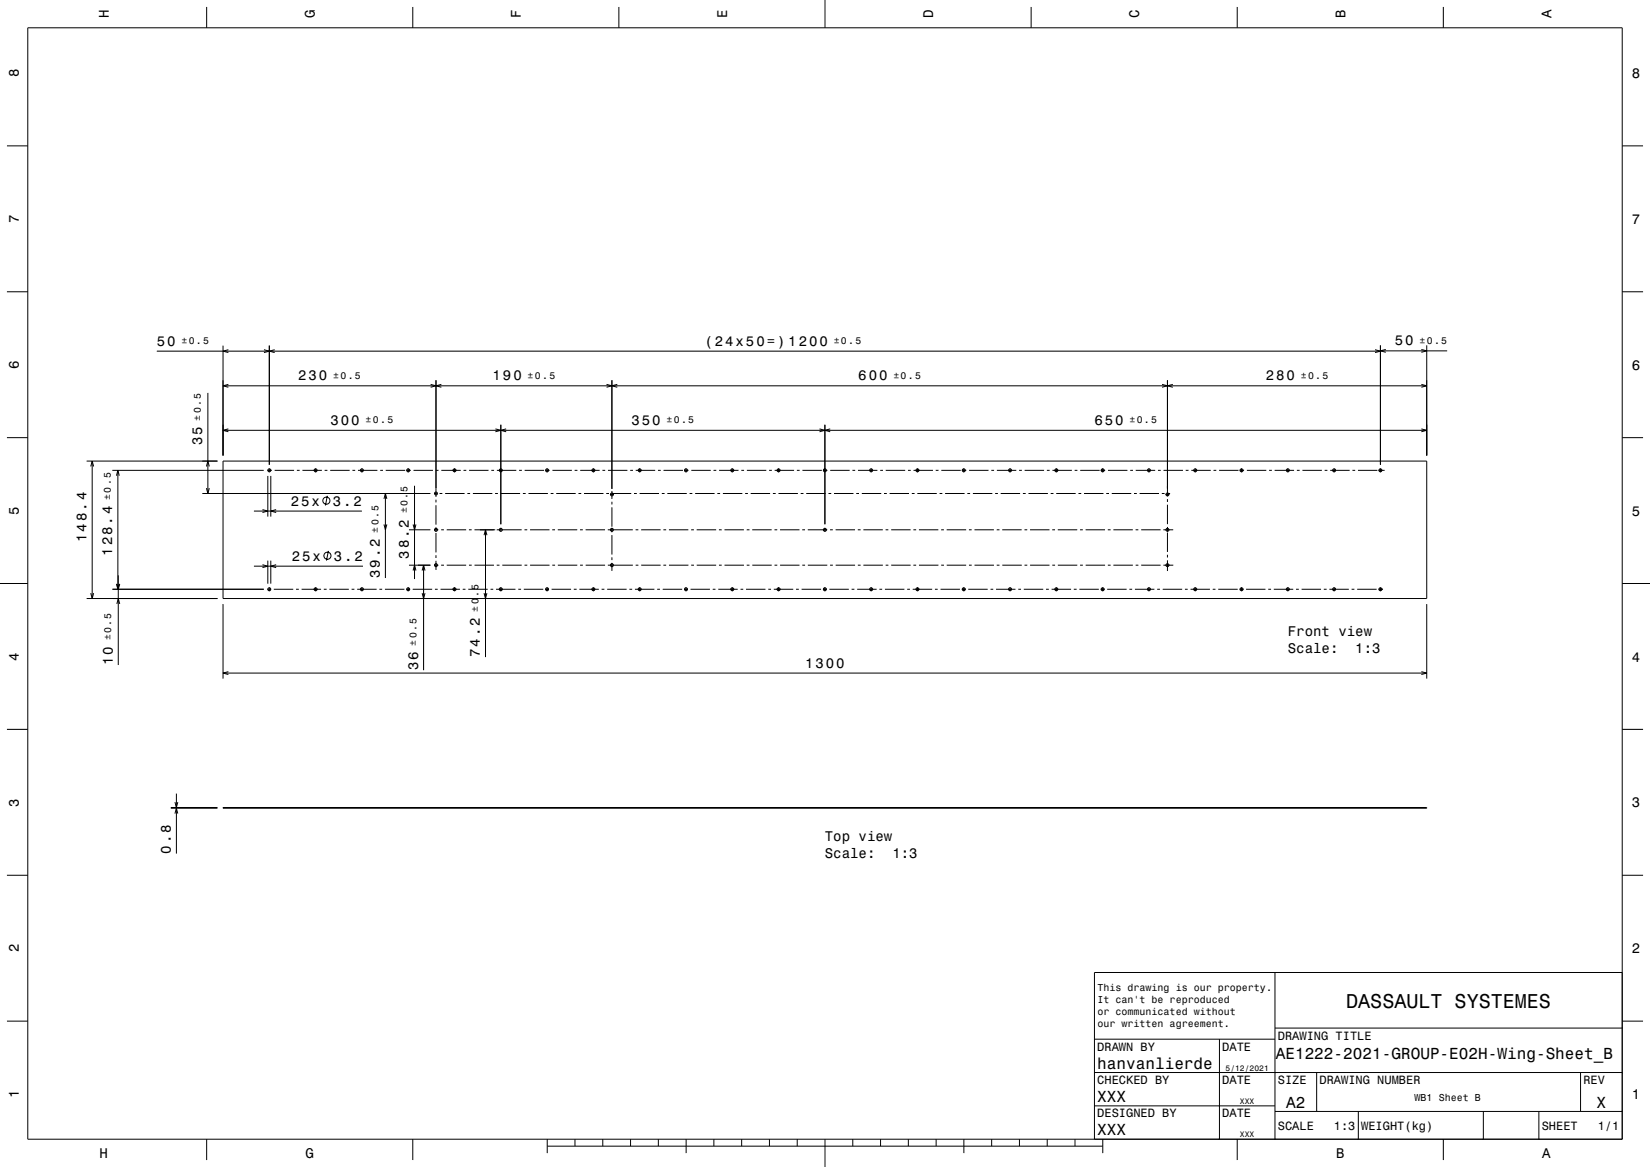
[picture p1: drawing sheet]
<svg xmlns="http://www.w3.org/2000/svg" width="594mm" height="420mm" viewBox="0 0 594 420" stroke-linecap="round" stroke-linejoin="round" font-family="sans-serif">
<g fill="none" stroke="#000" stroke-width=".36">
<path d="M10 10h574v400h-574zM74.4 2.5v7.5M148.6 2.5v7.5M222.8 2.5v7.5M297 0v10M371.2 2.5v7.5M445.4 2.5v7.5M519.6 2.5v7.5M2.5 52.5h7.5M584 52.5h7.5M2.5 105h7.5M584 105h7.5"/>
<path d="M56.4 126.4h440.6M80.3 124.4v39.5M80.3 138.9h433.3M82.2 125.9l-1.9 .5 1.9 .5M82.2 138.3l-1.9 .6 1.9 .5M95 125.9l2 .5-2 .5M97 124.4v42.9M98.9 125.9l-1.9 .5 1.9 .5M155 138.3l2 .6-2 .5M157 136.9v41.9M158.9 138.3l-1.9 .6 1.9 .5M218.4 138.3l1.9 .6-1.9 .5"/>
<path d="M220.3 136.9v39M222.2 138.3l-1.9 .6 1.9 .5M418.4 138.3l1.9 .6-1.9 .5M420.3 136.9v41.8M422.2 138.3l-1.9 .6 1.9 .5M495 125.9l2 .5-2 .5M497 124.3v43M497 126.3h24M498.9 125.8l-1.9 .5 1.9 .5M511.7 125.8l1.9 .5-1.9 .5M511.7 138.3l1.9 .6-1.9 .5M513.6 124.3v39.6"/>
<path d="M2.5 157.5h7.5M74.8 141.4v36.2M80.3 154.9h433.3M82.2 154.4l-1.9 .5 1.9 .5M178.4 154.4l1.9 .5-1.9 .5M180.3 152.9v35.8M182.2 154.4l-1.9 .5 1.9 .5M295 154.4l2 .5-2 .5M297 152.9v35.8M298.9 154.4l-1.9 .5 1.9 .5M511.7 154.4l1.9 .5-1.9 .5M584 157.5h7.5"/>
<path d="M31.2 165.9h47.1M32.7 167.9l.5-2 .5 2M33.2 165.9v49.5M40.4 169.3h54.6M41.9 171.2l.5-1.9 .6 1.9M42.4 169.3v42.8M72.8 177.6h82.2M74.3 167.9l.5-2 .5 2M74.3 175.7l.5 1.9 .5-1.9M80.3 165.9h433.3v49.5h-433.3zM96.3 169.3h1.6M96.4 171.3v14.6"/>
<path d="M97 168.6v1.4M97.5 171.3v14.6M98.9 169.3h7M106.9 169.3h1M108.9 169.3h7M113.6 168.6v1.4M116.9 169.3h1M117.8 178.4l-.7 3.5M118.9 169.3h7M126.9 169.3h1M128.9 169.3h7M130.3 168.6v1.4"/>
<path d="M136.9 169.3h1M138.2 179.5l.6-1.9 .5 1.9M138.8 177.6v30.4M138.9 169.3h7M146.3 169.3h1.6M147 168.6v1.4M148.9 169.3h7M149.2 174.8v33.6M156.3 177.6h.9M156.9 169.3h1M157 179.8v1M158.2 177.6h1"/>
<path d="M158.9 169.3h7M160.2 177.6h7M163.6 168.6v1.4M166.9 169.3h1M168.2 177.6h1M168.9 169.3h7M170.2 177.6h7M176.9 169.3h1M178.2 177.6h1M178.9 169.3h7M180.2 177.6h7M186.9 169.3h1"/>
<path d="M188.2 177.6h1M188.9 169.3h7M190.2 177.6h7M196.3 169.3h1.6M197 168.6v1.4M198.2 177.6h1M198.9 169.3h7M200.2 177.6h7M206.9 169.3h1M208.2 177.6h1M208.9 169.3h7M210.2 177.6h7"/>
<path d="M213.6 168.6v1.4M216.9 169.3h1M218.2 177.6h1M218.9 169.3h7M219.6 177.9h1.4M220.2 177.6h7M220.3 176.7v2.9M226.9 169.3h1M228.2 177.6h1M228.9 169.3h7M230.2 177.6h7M230.3 168.6v1.4"/>
<path d="M236.9 169.3h1M238.2 177.6h1M238.9 169.3h7M240.2 177.6h7M246.3 169.3h1.6M247 168.6v1.4M248.2 177.6h1M248.9 169.3h7M250.2 177.6h7M256.9 169.3h1M258.2 177.6h1M258.9 169.3h7"/>
<path d="M260.2 177.6h7M263.6 168.6v1.4M266.9 169.3h1M268.2 177.6h1M268.9 169.3h7M270.2 177.6h7M276.9 169.3h1M278.2 177.6h1M278.9 169.3h7M280.2 177.6h7M280.3 168.6v1.4M286.9 169.3h1"/>
<path d="M288.2 177.6h1M288.9 169.3h7M290.2 177.6h7M296.3 169.3h1.6M298.2 177.6h1M298.9 169.3h7M300.2 177.6h7M306.9 169.3h1M308.2 177.6h1M308.9 169.3h7M310.2 177.6h7M313.6 168.6v1.4"/>
<path d="M316.9 169.3h1M318.2 177.6h1M318.9 169.3h7M320.2 177.6h7M326.9 169.3h1M328.2 177.6h1M328.9 169.3h7M330.2 177.6h7M330.3 168.6v1.4M336.9 169.3h1M338.2 177.6h1M338.9 169.3h7"/>
<path d="M340.2 177.6h7M346.3 169.3h1.6M347 168.6v1.4M348.2 177.6h1M348.9 169.3h7M350.2 177.6h7M356.9 169.3h1M358.2 177.6h1M358.9 169.3h7M360.2 177.6h7M363.6 168.6v1.4M366.9 169.3h1"/>
<path d="M368.2 177.6h1M368.9 169.3h7M370.2 177.6h7M376.9 169.3h1M378.2 177.6h1M378.9 169.3h7M380.2 177.6h7M380.3 168.6v1.4M386.9 169.3h1M388.2 177.6h1M388.9 169.3h7M390.2 177.6h7"/>
<path d="M396.3 169.3h1.6M397 168.6v1.4M398.2 177.6h1M398.9 169.3h7M400.2 177.6h7M406.9 169.3h1M408.2 177.6h1M408.9 169.3h7M410.2 177.6h7M413.6 168.6v1.4M416.9 169.3h1M418.2 177.6h1"/>
<path d="M418.9 169.3h7M419.6 177.9h1.4M420.2 177.6h1M420.3 179.7v1M426.9 169.3h1M428.9 169.3h7M430.3 168.6v1.4M436.9 169.3h1M438.9 169.3h7M446.3 169.3h1.6M447 168.6v1.4M448.9 169.3h7"/>
<path d="M456.9 169.3h1M458.9 169.3h7M463.6 168.6v1.4M466.9 169.3h1M468.9 169.3h7M476.9 169.3h1M478.9 169.3h7M480.3 168.6v1.4M486.9 169.3h1M488.9 169.3h7M496.3 169.3h1.3M496.9 169.3h1.6"/>
<path d="M497 168.6v1.4M91.4 183.9h38.9M94.5 183.4l1.9 .5-1.9 .6M99.4 183.4l-1.9 .5 1.9 .6M118.2 198.3l-.7 3.5M138.2 188.7l.6 2 .5-2M147.2 190.7h7.8M148.7 188.7l.5 2 .6-2M156.3 190.7h1.5M157 181.8v7M157 189.8v1.6M157 191.8v7"/>
<path d="M157 199.8v1M158.8 190.7h1M160.8 190.7h7M168.8 190.7h1M170.8 190.7h7.5M174.3 192.6l.5-1.9 .5 1.9M174.8 190.7v45.8M178.8 190.7h9M180.3 190v1.4M188.8 190.7h1M190.8 190.7h7M198.8 190.7h1"/>
<path d="M200.8 190.7h7M208.8 190.7h1M210.8 190.7h7M218.8 190.7h9M220.3 180.6v1M220.3 182.6v7M220.3 190v1.6M220.3 192.6v7M228.8 190.7h1M230.8 190.7h7M238.8 190.7h1M240.8 190.7h7"/>
<path d="M248.8 190.7h1M250.8 190.7h7M258.8 190.7h1M260.8 190.7h7M268.8 190.7h1M270.8 190.7h7M278.8 190.7h1M280.8 190.7h7M288.8 190.7h1M290.8 190.7h7M297 190v1.4M298.8 190.7h1"/>
<path d="M300.8 190.7h7M308.8 190.7h1M310.8 190.7h7M318.8 190.7h1M320.8 190.7h7M328.8 190.7h1M330.8 190.7h7M338.8 190.7h1M340.8 190.7h7M348.8 190.7h1M350.8 190.7h7M358.8 190.7h1"/>
<path d="M360.8 190.7h7M368.8 190.7h1M370.8 190.7h7M378.8 190.7h1M380.8 190.7h7M388.8 190.7h1M390.8 190.7h7M398.8 190.7h1M400.8 190.7h7M408.8 190.7h1M410.8 190.7h7M418.8 190.7h3.6"/>
<path d="M420.3 181.7v7M420.3 189.6v1.8M420.3 191.7v6.9M420.3 199.7v.9M0 210h10M31.2 215.4h47.1M32.7 213.5l.5 1.9 .5-1.9M40.4 212.1h54.6M41.9 210.1l.5 2 .6-2M42.1 210.1l.5 2 .5-2M42.1 217.3l.5-1.9 .5 1.9M42.6 207.1v32.2"/>
<path d="M80.3 217.4v26.8M91.4 203.8h39.3M94.5 203.2l1.9 .6-1.9 .5M96.3 212.1h1.3M96.4 201.8v8.3M97 211.4v1.4M97.5 201.8v8.3M98.6 212.1h7M99.4 203.2l-1.9 .6 1.9 .5M106.6 212.1h1M108.6 212.1h7M113.6 211.4v1.4"/>
<path d="M116.6 212.1h1M118.6 212.1h7M126.6 212.1h1M128.6 212.1h7M130.3 211.4v1.4M136.6 212.1h1M138.6 212.1h7M146.3 212.1h1.3M147 211.4v1.4M147.2 203.4h7.8M148.6 212.1h7M148.7 205.3l.5-1.9 .6 1.9"/>
<path d="M152 213.5l.5 1.9 .5-1.9M152 205.3l.5-1.9 .5 1.9M152.5 203.4v37.8M156.3 203.4h1.5M156.6 212.1h1M157 201.8v3.3M158.6 212.1h7M158.8 203.4h1M160.8 203.4h7M163.6 211.4v1.4M166.6 212.1h1M168.6 212.1h7"/>
<path d="M168.8 203.4h1M170.8 203.4h7M174.3 213.5l.5 1.9 .5-1.9M176.6 212.1h1M178.6 212.1h7M178.8 203.4h1M180.3 211.4v1.4M180.8 203.4h7M186.6 212.1h1M188.6 212.1h7M188.8 203.4h1M190.8 203.4h7"/>
<path d="M196.3 212.1h1.3M197 211.4v1.4M198.6 212.1h7M198.8 203.4h1M200.8 203.4h7M206.6 212.1h1M208.6 212.1h7M208.8 203.4h1M210.8 203.4h7M213.6 211.4v1.4M216.6 212.1h1M218.6 212.1h7"/>
<path d="M218.8 203.4h9M220.3 200.6v1M220.3 202.6v2.9M226.6 212.1h1M228.6 212.1h7M228.8 203.4h1M230.3 211.4v1.4M230.8 203.4h7M236.6 212.1h1M238.6 212.1h7M238.8 203.4h1M240.8 203.4h7"/>
<path d="M246.3 212.1h1.3M247 211.4v1.4M248.6 212.1h7M248.8 203.4h1M250.8 203.4h7M256.6 212.1h1M258.6 212.1h7M258.8 203.4h1M260.8 203.4h7M263.6 211.4v1.4M266.6 212.1h1M268.6 212.1h7"/>
<path d="M268.8 203.4h1M270.8 203.4h7M276.6 212.1h1M278.6 212.1h7M278.8 203.4h1M280.3 211.4v1.4M280.8 203.4h7M286.6 212.1h1M288.6 212.1h7M288.8 203.4h1M290.8 203.4h7M296.3 212.1h1.3"/>
<path d="M297 211.4v1.4M298.6 212.1h7M298.8 203.4h1M300.8 203.4h7M306.6 212.1h1M308.6 212.1h7M308.8 203.4h1M310.8 203.4h7M313.6 211.4v1.4M316.6 212.1h1M318.6 212.1h7M318.8 203.4h1"/>
<path d="M320.8 203.4h7M326.6 212.1h1M328.6 212.1h7M328.8 203.4h1M330.3 211.4v1.4M330.8 203.4h7M336.6 212.1h1M338.6 212.1h7M338.8 203.4h1M340.8 203.4h7M346.3 212.1h1.3M347 211.4v1.4"/>
<path d="M348.6 212.1h7M348.8 203.4h1M350.8 203.4h7M356.6 212.1h1M358.6 212.1h7M358.8 203.4h1M360.8 203.4h7M363.6 211.4v1.4M366.6 212.1h1M368.6 212.1h7M368.8 203.4h1M370.8 203.4h7"/>
<path d="M376.6 212.1h1M378.6 212.1h7M378.8 203.4h1M380.3 211.4v1.4M380.8 203.4h7M386.6 212.1h1M388.6 212.1h7M388.8 203.4h1M390.8 203.4h7M396.3 212.1h1.3M397 211.4v1.4M398.6 212.1h7"/>
<path d="M398.8 203.4h1M400.8 203.4h7M406.6 212.1h1M408.6 212.1h7M408.8 203.4h1M410.8 203.4h7M413.6 211.4v1.4M416.6 212.1h1M418.6 212.1h7M418.8 203.4h3.6M420.3 201.7v3.8M426.6 212.1h1"/>
<path d="M428.6 212.1h7M430.3 211.4v1.4M436.6 212.1h1M438.6 212.1h7M446.3 212.1h1.3M447 211.4v1.4M448.6 212.1h7M456.6 212.1h1M458.6 212.1h7M463.6 211.4v1.4M466.6 212.1h1M468.6 212.1h7"/>
<path d="M476.6 212.1h1M478.6 212.1h7M480.3 211.4v1.4M486.6 212.1h1M488.6 212.1h7M496.3 212.1h1.3M496.6 212.1h1.3M497 211.4v1.4M513.6 217.4v26.8M584 210h10M80.3 242.2h433.3M82.2 241.7l-1.9 .5 1.9 .6"/>
<path d="M511.7 241.7l1.9 .5-1.9 .6M2.5 262.5h7.5M584 262.5h7.5M61.5 290.9h16.8M61.5 290.6h16.8M63 288.7l.5 1.9 .5-1.9M63 292.8l.5-1.9 .5 1.9M63.5 285.6v21.6M80.3 290.6h433.3v.3h-433.3zM2.5 315h7.5M584 315h7.5M459 350v60"/>
<path d="M584 350h-190v60M2.5 367.5h7.5M394 374h65M439 374v36M459 370h125M584 367.5h7.5M394 398h65M394 386h190M474 386v14M569 386v14M74.4 410v7.5M148.6 410v7.5"/>
<path d="M197 412.5h200M197 410v5M207 410v2.5M217 410v2.5M227 410v2.5M237 410v2.5M247 410v5M257 410v2.5M267 410v2.5M277 410v2.5M287 410v2.5M297 410v10"/>
<path d="M307 410v2.5M317 410v2.5M327 410v2.5M337 410v2.5M347 410v5M357 410v2.5M367 410v2.5M377 410v2.5M387 410v2.5M397 410v5M445.4 410v7.5M459 400h125"/>
<path d="M489 400v10M519.6 410v7.5M534 400v10M554 400v10"/>
<circle cx="97" cy="169.3" r=".53"/>
<circle cx="113.6" cy="169.3" r=".53"/>
<circle cx="130.3" cy="169.3" r=".53"/>
<circle cx="147" cy="169.3" r=".53"/>
<circle cx="157" cy="177.6" r=".53"/>
<circle cx="163.6" cy="169.3" r=".53"/>
<circle cx="180.3" cy="169.3" r=".53"/>
<circle cx="197" cy="169.3" r=".53"/>
<circle cx="213.6" cy="169.3" r=".53"/>
<circle cx="220.3" cy="177.9" r=".53"/>
<circle cx="230.3" cy="169.3" r=".53"/>
<circle cx="247" cy="169.3" r=".53"/>
<circle cx="263.6" cy="169.3" r=".53"/>
<circle cx="280.3" cy="169.3" r=".53"/>
<circle cx="297" cy="169.3" r=".53"/>
<circle cx="313.6" cy="169.3" r=".53"/>
<circle cx="330.3" cy="169.3" r=".53"/>
<circle cx="347" cy="169.3" r=".53"/>
<circle cx="363.6" cy="169.3" r=".53"/>
<circle cx="380.3" cy="169.3" r=".53"/>
<circle cx="397" cy="169.3" r=".53"/>
<circle cx="413.6" cy="169.3" r=".53"/>
<circle cx="420.3" cy="177.9" r=".53"/>
<circle cx="430.3" cy="169.3" r=".53"/>
<circle cx="447" cy="169.3" r=".53"/>
<circle cx="463.6" cy="169.3" r=".53"/>
<circle cx="480.3" cy="169.3" r=".53"/>
<circle cx="497" cy="169.3" r=".53"/>
<circle cx="117.5" cy="180.2" r="1.28"/>
<circle cx="157" cy="190.7" r=".53"/>
<circle cx="180.3" cy="190.7" r=".53"/>
<circle cx="220.3" cy="190.7" r=".53"/>
<circle cx="297" cy="190.7" r=".53"/>
<circle cx="420.3" cy="190.7" r=".53"/>
<circle cx="97" cy="212.1" r=".53"/>
<circle cx="113.6" cy="212.1" r=".53"/>
<circle cx="117.9" cy="200" r="1.28"/>
<circle cx="130.3" cy="212.1" r=".53"/>
<circle cx="147" cy="212.1" r=".53"/>
<circle cx="157" cy="203.4" r=".53"/>
<circle cx="163.6" cy="212.1" r=".53"/>
<circle cx="180.3" cy="212.1" r=".53"/>
<circle cx="197" cy="212.1" r=".53"/>
<circle cx="213.6" cy="212.1" r=".53"/>
<circle cx="220.3" cy="203.4" r=".53"/>
<circle cx="230.3" cy="212.1" r=".53"/>
<circle cx="247" cy="212.1" r=".53"/>
<circle cx="263.6" cy="212.1" r=".53"/>
<circle cx="280.3" cy="212.1" r=".53"/>
<circle cx="297" cy="212.1" r=".53"/>
<circle cx="313.6" cy="212.1" r=".53"/>
<circle cx="330.3" cy="212.1" r=".53"/>
<circle cx="347" cy="212.1" r=".53"/>
<circle cx="363.6" cy="212.1" r=".53"/>
<circle cx="380.3" cy="212.1" r=".53"/>
<circle cx="397" cy="212.1" r=".53"/>
<circle cx="413.6" cy="212.1" r=".53"/>
<circle cx="420.3" cy="203.4" r=".53"/>
<circle cx="430.3" cy="212.1" r=".53"/>
<circle cx="447" cy="212.1" r=".53"/>
<circle cx="463.6" cy="212.1" r=".53"/>
<circle cx="480.3" cy="212.1" r=".53"/>
<circle cx="497" cy="212.1" r=".53"/>
</g>
<text font-size="7.2" x="484.6" y="362.6">DASSAULT SYSTEMES</text>
<g font-size="5.8">
<text x="459.3" y="381">AE1222-2021-GROUP-E02H-Wing-Sheet_B</text>
<text x="395" y="384.6">hanvanlierde</text>
<text x="395" y="396.6">XXX</text>
<text x="463" y="398.6">A2</text>
<text x="574.8" y="398.6">X</text>
<text x="395" y="408.6">XXX</text>
</g>
<g font-size="5">
<text x="39.1" y="6.5" transform="rotate(-90 39.1 6.5)">H</text>
<text x="113.3" y="6.5" transform="rotate(-90 113.3 6.5)">G</text>
<text x="187.5" y="6.5" transform="rotate(-90 187.5 6.5)">F</text>
<text x="261.7" y="6.5" transform="rotate(-90 261.7 6.5)">E</text>
<text x="335.9" y="6.5" transform="rotate(-90 335.9 6.5)">D</text>
<text x="410.1" y="6.5" transform="rotate(-90 410.1 6.5)">C</text>
<text x="484.3" y="6.5" transform="rotate(-90 484.3 6.5)">B</text>
<text x="558.5" y="6.5" transform="rotate(-90 558.5 6.5)">A</text>
<text x="6.8" y="27.8" transform="rotate(-90 6.8 27.8)">8</text>
<text x="587.5" y="28.1">8</text>
<text x="6.8" y="80.3" transform="rotate(-90 6.8 80.3)">7</text>
<text x="587.5" y="80.6">7</text>
<text x="56.4" y="124.4">50</text>
<text x="253.6" y="124.4">(24x50=) 1200</text>
<text x="502.1" y="124.3">50</text>
<text x="6.8" y="132.8" transform="rotate(-90 6.8 132.8)">6</text>
<text x="107.3" y="136.9">230</text>
<text x="177.3" y="136.9">190</text>
<text x="309" y="136.9">600</text>
<text x="455.7" y="136.9">280</text>
<text x="587.5" y="133.1">6</text>
<text x="119" y="152.9">300</text>
<text x="227.3" y="152.9">350</text>
<text x="394" y="152.9">650</text>
<text x="72.8" y="160.2" transform="rotate(-90 72.8 160.2)">35</text>
<text x="6.8" y="185.3" transform="rotate(-90 6.8 185.3)">5</text>
<text x="104.7" y="181.9">25x</text>
<text x="119.8" y="181.9">3.2</text>
<text x="587.5" y="185.6">5</text>
<text x="31.2" y="195" transform="rotate(-90 31.2 195)">148.4</text>
<text x="40.4" y="200" transform="rotate(-90 40.4 200)">128.4</text>
<text x="105.1" y="201.8">25x</text>
<text x="120.2" y="201.8">3.2</text>
<text x="147.2" y="201.1" transform="rotate(-90 147.2 201.1)">38.2</text>
<text x="136.8" y="208" transform="rotate(-90 136.8 208)">39.2</text>
<text x="463.6" y="228.9">Front view</text>
<text x="6.8" y="237.8" transform="rotate(-90 6.8 237.8)">4</text>
<text x="40.6" y="239.3" transform="rotate(-90 40.6 239.3)">10</text>
<text x="172.8" y="236.5" transform="rotate(-90 172.8 236.5)">74.2</text>
<text x="463.6" y="234.9">Scale:</text>
<text x="487.9" y="234.9">1:3</text>
<text x="587.5" y="238.1">4</text>
<text x="150.5" y="241.2" transform="rotate(-90 150.5 241.2)">36</text>
<text x="289.8" y="240.2">1300</text>
<text x="6.8" y="290.3" transform="rotate(-90 6.8 290.3)">3</text>
<text x="587.5" y="290.6">3</text>
<text x="297" y="302.7">Top view</text>
<text x="61.5" y="307.2" transform="rotate(-90 61.5 307.2)">0.8</text>
<text x="297" y="308.8">Scale:</text>
<text x="321.2" y="308.8">1:3</text>
<text x="6.8" y="342.8" transform="rotate(-90 6.8 342.8)">2</text>
<text x="587.5" y="343.1">2</text>
<text x="6.8" y="395.3" transform="rotate(-90 6.8 395.3)">1</text>
<text x="587.5" y="395.6">1</text>
<text x="35.8" y="416.8">H</text>
<text x="110" y="416.8">G</text>
<text x="481" y="416.8">B</text>
<text x="555.2" y="416.8">A</text>
</g>
<g font-size="4.3">
<text x="460" y="374.2">DRAWING TITLE</text>
<text x="395" y="378.2">DRAWN BY</text>
<text x="440" y="378.2">DATE</text>
<text x="395" y="390.2">CHECKED BY</text>
<text x="440" y="390.2">DATE</text>
<text x="460" y="390.2">SIZE</text>
<text x="475" y="390.2">DRAWING NUMBER</text>
<text x="570" y="390.2">REV</text>
<text x="395" y="402.2">DESIGNED BY</text>
<text x="440" y="402.2">DATE</text>
<text x="460" y="406.6">SCALE</text>
<text x="480.2" y="406.6">1:3</text>
<text x="490" y="406.6">WEIGHT(kg)</text>
<text x="555" y="406.6">SHEET</text>
<text x="575.2" y="406.6">1/1</text>
</g>
<g font-size="3.6">
<text x="395.1" y="356.8">This drawing is our property.</text>
<text x="395.1" y="361.2">It can't be reproduced</text>
<text x="395.1" y="365.5">or communicated without</text>
<text x="395.1" y="369.8">our written agreement.</text>
<text x="509.3" y="396.4">WB1 Sheet B</text>
</g>
<g font-size="3.5">
<text x="65.3" y="123.9">±0.5</text>
<text x="300.1" y="123.9">±0.5</text>
<text x="511" y="123.8">±0.5</text>
<text x="119.9" y="136.3">±0.5</text>
<text x="189.9" y="136.3">±0.5</text>
<text x="321.6" y="136.3">±0.5</text>
<text x="468.3" y="136.3">±0.5</text>
<text x="72.3" y="151.4" transform="rotate(-90 72.3 151.4)">±0.5</text>
<text x="131.6" y="152.3">±0.5</text>
<text x="239.9" y="152.3">±0.5</text>
<text x="406.6" y="152.3">±0.5</text>
<text x="39.9" y="179.9" transform="rotate(-90 39.9 179.9)">±0.5</text>
<text x="146.7" y="184.8" transform="rotate(-90 146.7 184.8)">±0.5</text>
<text x="136.2" y="191.7" transform="rotate(-90 136.2 191.7)">±0.5</text>
<text x="172.3" y="220.1" transform="rotate(-90 172.3 220.1)">±0.5</text>
<text x="40.1" y="230.5" transform="rotate(-90 40.1 230.5)">±0.5</text>
<text x="150" y="232.3" transform="rotate(-90 150 232.3)">±0.5</text>
</g>
<g font-size="2.9">
<text x="441.2" y="385.3">5/12/2021</text>
<text x="446.4" y="397.3">XXX</text>
<text x="446.4" y="409.3">XXX</text>
</g>
</svg>
